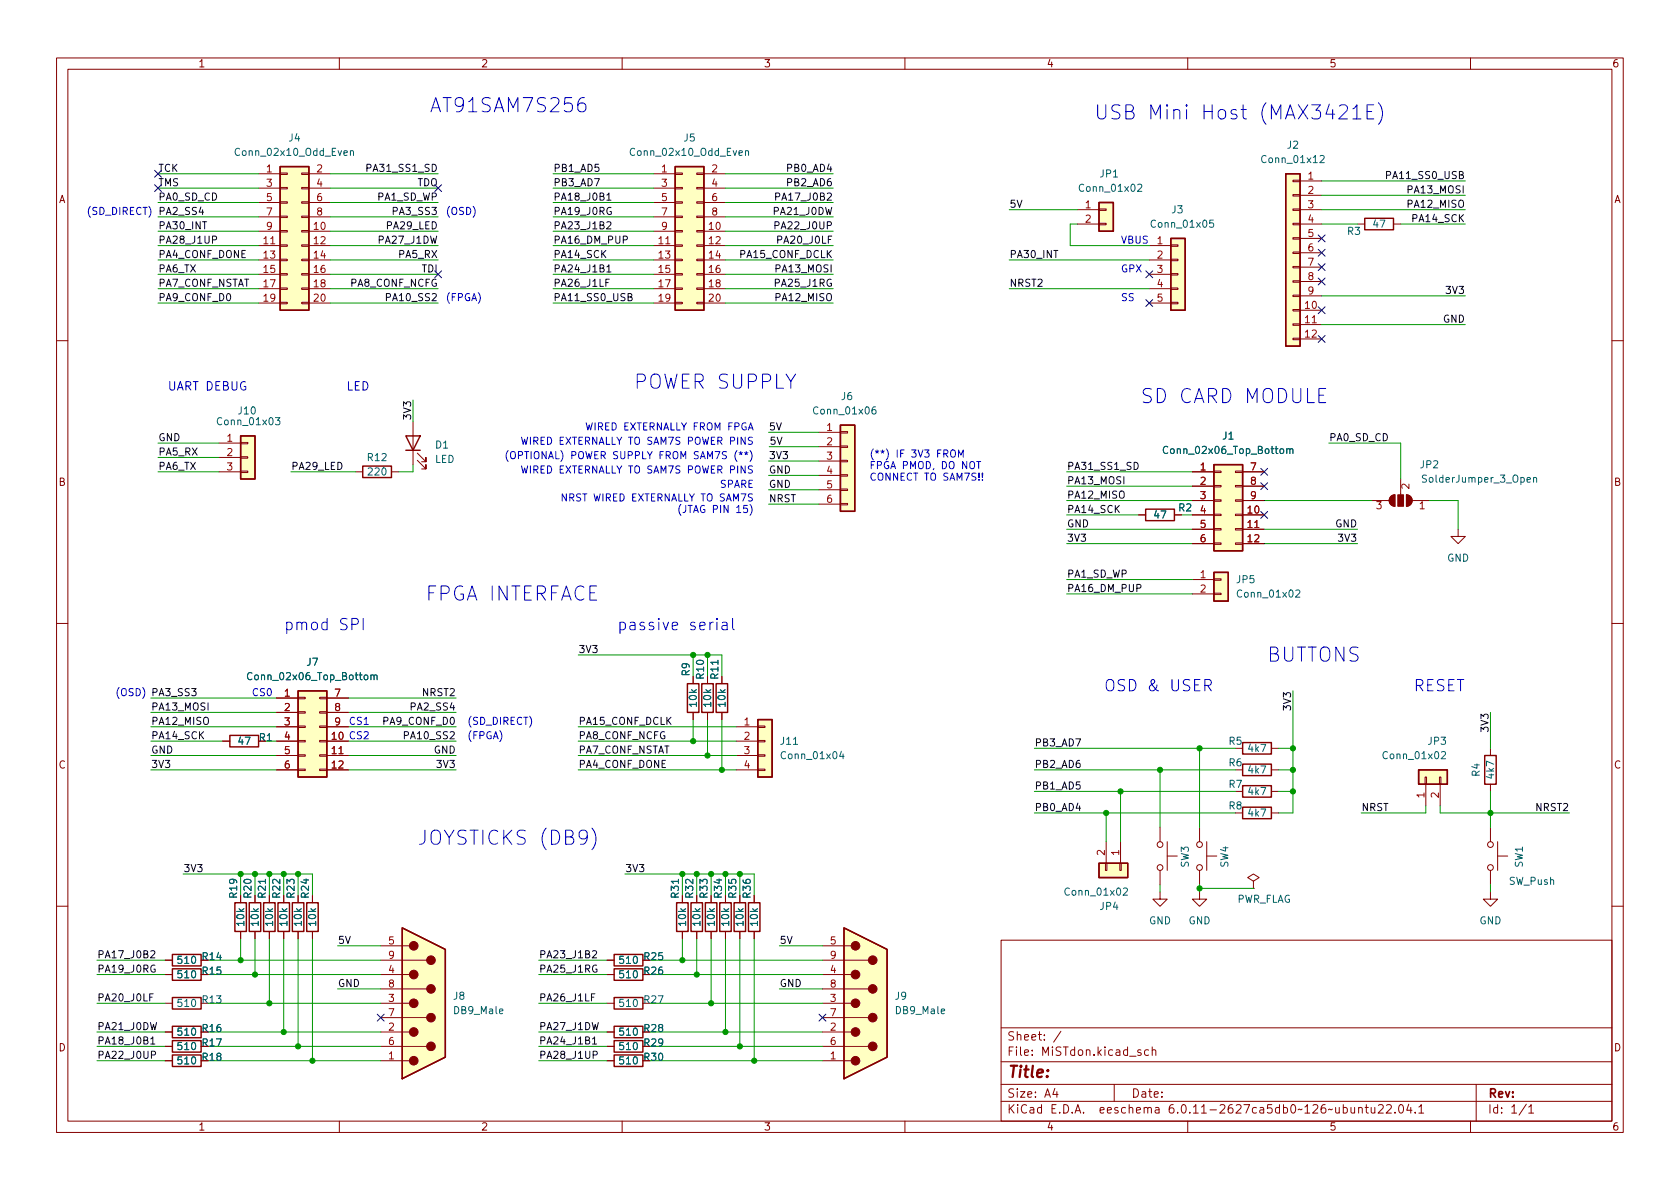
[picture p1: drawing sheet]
<svg xmlns="http://www.w3.org/2000/svg" width="297mm" height="210mm" viewBox="0 0 297 210" stroke-linecap="round" stroke-linejoin="round" font-family="sans-serif">
<g fill="none" stroke="#840000" stroke-width=".18">
<path d="M10 10.2h277v190.1h-277zM12 12.2h273v186.1h-273zM60 10.2v2M110 10.2v2M160 10.2v2M210 10.2v2M260 10.2v2M45.7 30.7h3.8M45.7 33.3h3.8M45.7 35.8h3.8M45.7 38.3h3.8M49.5 38.2h1.3v.3h-1.3z"/>
<path d="M49.5 35.7h1.3v.2h-1.3zM49.5 33.1h1.3v.3h-1.3zM49.5 30.6h1.3v.3h-1.3zM53.3 38.2h1.3v.3h-1.3zM53.3 35.7h1.3v.2h-1.3zM53.3 33.1h1.3v.3h-1.3zM53.3 30.6h1.3v.3h-1.3zM54.6 30.7h3.8M54.6 33.3h3.8M54.6 35.8h3.8M54.6 38.3h3.8M115.6 30.7h3.8"/>
<path d="M115.6 33.3h3.8M115.6 35.8h3.8M115.6 38.3h3.8M119.4 38.2h1.2v.3h-1.2zM119.4 35.7h1.2v.2h-1.2zM119.4 33.1h1.2v.3h-1.2zM119.4 30.6h1.2v.3h-1.2zM123.2 38.2h1.3v.3h-1.3zM123.2 35.7h1.3v.2h-1.3zM123.2 33.1h1.3v.3h-1.3zM123.2 30.6h1.3v.3h-1.3zM124.5 30.7h3.8"/>
<path d="M124.5 33.3h3.8M124.5 35.8h3.8M124.5 38.3h3.8M190.5 39.6h3.8M190.5 37.1h3.8M194.3 39.5h1.3v.2h-1.3zM194.3 37h1.3v.2h-1.3zM228.6 39.5h1.3v.2h-1.3zM228.6 37h1.3v.2h-1.3zM228.6 34.4h1.3v.3h-1.3zM228.6 31.9h1.3v.2h-1.3zM229.9 39.6h3.8"/>
<path d="M229.9 37.1h3.8M229.9 32h3.8M229.9 34.5h3.8M240 39.6h1.3M246.4 39.6h1.2M45.7 40.9h3.8M45.7 43.4h3.8M45.7 46h3.8M45.7 48.5h3.8M45.7 51h3.8M45.7 53.6h3.8M49.5 53.5h1.3v.2h-1.3z"/>
<path d="M49.5 50.9h1.3v.3h-1.3zM49.5 48.4h1.3v.2h-1.3zM49.5 45.8h1.3v.3h-1.3zM49.5 43.3h1.3v.3h-1.3zM49.5 40.8h1.3v.2h-1.3zM53.3 53.5h1.3v.2h-1.3zM53.3 50.9h1.3v.3h-1.3zM53.3 48.4h1.3v.2h-1.3zM53.3 45.8h1.3v.3h-1.3zM53.3 43.3h1.3v.3h-1.3zM53.3 40.8h1.3v.2h-1.3zM54.6 40.9h3.8"/>
<path d="M54.6 43.4h3.8M54.6 46h3.8M54.6 48.5h3.8M54.6 51h3.8M54.6 53.6h3.8M115.6 40.9h3.8M115.6 43.4h3.8M115.6 46h3.8M115.6 48.5h3.8M115.6 51h3.8M115.6 53.6h3.8M119.4 53.5h1.2v.2h-1.2z"/>
<path d="M119.4 50.9h1.2v.3h-1.2zM119.4 48.4h1.2v.2h-1.2zM119.4 45.8h1.2v.3h-1.2zM119.4 43.3h1.2v.3h-1.2zM119.4 40.8h1.2v.2h-1.2zM123.2 53.5h1.3v.2h-1.3zM123.2 50.9h1.3v.3h-1.3zM123.2 48.4h1.3v.2h-1.3zM123.2 45.8h1.3v.3h-1.3zM123.2 43.3h1.3v.3h-1.3zM123.2 40.8h1.3v.2h-1.3zM124.5 40.9h3.8"/>
<path d="M124.5 43.4h3.8M124.5 46h3.8M124.5 48.5h3.8M124.5 51h3.8M124.5 53.6h3.8M203.2 43.4h3.8M203.2 46h3.8M203.2 48.5h3.8M203.2 51h3.8M203.2 53.6h3.8M207 53.5h1.3v.2h-1.3zM207 50.9h1.3v.3h-1.3z"/>
<path d="M207 48.4h1.3v.2h-1.3zM207 45.8h1.3v.3h-1.3zM207 43.3h1.3v.3h-1.3zM228.6 59.8h1.3v.3h-1.3zM228.6 57.3h1.3v.2h-1.3zM228.6 54.7h1.3v.3h-1.3zM228.6 52.2h1.3v.2h-1.3zM228.6 49.7h1.3v.2h-1.3zM228.6 47.1h1.3v.3h-1.3zM228.6 44.6h1.3v.2h-1.3zM228.6 42h1.3v.3h-1.3zM229.9 54.9h3.8"/>
<path d="M229.9 57.4h3.8M229.9 59.9h3.8M229.9 42.2h3.8M229.9 44.7h3.8M229.9 47.2h3.8M229.9 49.8h3.8M229.9 52.3h3.8M10 60.2h2M38.7 78.4h3.8M42.5 78.2h1.3v.3h-1.3zM73 74.5v7.7M144.8 76.4h3.8"/>
<path d="M144.8 79h3.8M148.6 78.9h1.3v.2h-1.3zM148.6 76.3h1.3v.3h-1.3zM285 60.2h2M38.7 80.9h3.8M38.7 83.4h3.8M42.5 83.3h1.3v.3h-1.3zM42.5 80.8h1.3v.2h-1.3zM62.9 83.4h1.2M69.2 83.4h1.3M73.8 81.4l1.5 1.5v-.7v.7h-.8M73.8 80.1l1.5 1.6v-.8v.8h-.8"/>
<path d="M144.8 81.5h3.8M144.8 84.1h3.8M144.8 86.6h3.8M144.8 89.1h3.8M148.6 89h1.3v.3h-1.3zM148.6 86.5h1.3v.2h-1.3zM148.6 83.9h1.3v.3h-1.3zM148.6 81.4h1.3v.3h-1.3zM201.3 91.1h1.3M207.6 91.1h1.3M210.8 83.4h3.8M210.8 91.1h3.8"/>
<path d="M210.8 88.5h3.8M210.8 93.6h3.8M210.8 96.1h3.8M210.8 86h3.8M214.6 96h1.3v.3h-1.3zM214.6 93.5h1.3v.2h-1.3zM214.6 90.9h1.3v.3h-1.3zM214.6 88.4h1.3v.2h-1.3zM214.6 85.8h1.3v.3h-1.3zM214.6 83.3h1.3v.3h-1.3zM218.4 96h1.3v.3h-1.3zM218.4 93.5h1.3v.2h-1.3z"/>
<path d="M218.4 90.9h1.3v.3h-1.3zM218.4 88.4h1.3v.2h-1.3zM218.4 85.8h1.3v.3h-1.3zM218.4 83.3h1.3v.3h-1.3zM219.7 83.4h3.8M219.7 91.1h3.8M219.7 88.5h3.8M219.7 93.6h3.8M219.7 96.1h3.8M219.7 86h3.8M242.6 88.5h3M245.9 87.8l.7-.3v2a1.02 1.02 0 0 1-.9-.6 1.02 1.02 0 0 1 .2-1.1z"/>
<path d="M247.6 84.7v2.8M248.7 87.5a1.02 1.02 0 0 1 1 1 1.02 1.02 0 0 1-1 1zM249.7 88.5h3M257.8 93.6v1.3h1.3l-1.3 1.2-1.3-1.2h1.3M10 110.2h2M122.6 119.6v1.3M125.1 119.6v1.3M127.6 119.6v1.3M210.8 102.5h3.8M210.8 105h3.8M214.6 104.9h1.3v.3h-1.3zM214.6 102.4h1.3v.2h-1.3z"/>
<path d="M285 110.2h2M39.4 131.1h1.2M48.9 136.1h3.8M48.9 123.4h3.8M48.9 131.1h3.8M48.9 133.6h3.8M48.9 126h3.8M48.9 128.5h3.8M52.7 136h1.3v.3h-1.3zM52.7 133.5h1.3v.2h-1.3zM52.7 130.9h1.3v.3h-1.3zM52.7 128.4h1.3v.2h-1.3z"/>
<path d="M52.7 125.9h1.3v.2h-1.3zM52.7 123.3h1.3v.3h-1.3zM56.5 136h1.3v.3h-1.3zM56.5 133.5h1.3v.2h-1.3zM56.5 130.9h1.3v.3h-1.3zM56.5 128.4h1.3v.2h-1.3zM56.5 125.9h1.3v.2h-1.3zM56.5 123.3h1.3v.3h-1.3zM57.8 136.1h3.8M57.8 123.4h3.8M57.8 131.1h3.8M57.8 133.6h3.8"/>
<path d="M57.8 126h3.8M57.8 128.5h3.8M122.6 126v1.2M125.1 126v1.2M127.6 126v1.2M130.2 136.1h3.8M130.2 131.1h3.8M130.2 133.6h3.8M130.2 128.5h3.8M134 136h1.3v.3h-1.3zM134 133.5h1.3v.2h-1.3zM134 130.9h1.3v.3h-1.3z"/>
<path d="M134 128.4h1.3v.2h-1.3zM224.8 132.3h1.3M224.8 139.9h1.3M224.8 136.1h1.3M252 137.4h.2v1.3h-.2zM252.1 138.7v3.8M254.5 137.4h.3v1.3h-.3zM254.6 138.7v3.8M263.5 132.3v1.3M263.5 138.7v1.2M42.5 158.4v1.2M45.1 158.4v1.2"/>
<path d="M47.6 158.4v1.2M50.2 158.4v1.2M52.7 158.4v1.2M55.2 158.4v1.2M120.6 158.4v1.2M123.2 158.4v1.2M125.7 158.4v1.2M128.3 158.4v1.2M130.8 158.4v1.2M133.3 158.4v1.2M195.5 152.6h.2v1.3h-.2zM195.6 148.8v3.8"/>
<path d="M198 152.6h.2v1.3h-.2zM198.1 148.8v3.8M205.1 157.7v1.3h1.3l-1.3 1.3-1.3-1.3h1.3M205.1 146.3v2.5M205.1 153.9v2.6M206.4 151.4h1.8M206.4 148.8v5.1M212.1 157.7v1.3h1.3l-1.3 1.3-1.3-1.3h1.3M212.1 146.3v2.5M212.1 153.9v2.6M213.4 151.4h1.7M213.4 148.8v5.1"/>
<path d="M221.6 155.8l1-.6-1-.6-1 .6 1 .6v1.3M221.6 157.1h.1M224.8 143.8h1.3M263.5 157.7v1.3h1.3l-1.3 1.3-1.2-1.3h1.2M263.5 146.3v2.5M263.5 153.9v2.6M264.8 151.4h1.8M264.8 148.8v5.1M10 160.2h2M29.2 169.8h1.3M29.2 177.4h1.3M29.2 172.3h1.3"/>
<path d="M42.5 164.7v1.3M45.1 164.7v1.3M47.6 164.7v1.3M50.2 164.7v1.3M52.7 164.7v1.3M55.2 164.7v1.3M67.3 169.8h8.1M67.3 180h8.1M67.3 177.4h5.1M67.3 174.9h8.1M67.3 172.3h5.1M67.3 167.3h5.1"/>
<path d="M107.3 169.8h1.3M107.3 177.4h1.3M107.3 172.3h1.3M120.6 164.7v1.3M123.2 164.7v1.3M125.7 164.7v1.3M128.3 164.7v1.3M130.8 164.7v1.3M133.3 164.7v1.3M145.4 169.8h8.1M145.4 180h8.1M145.4 177.4h5.1"/>
<path d="M145.4 174.9h8.1M145.4 172.3h5.1M145.4 167.3h5.1M177 166.3h108v32h-108zM285 160.2h2M29.2 182.5h1.3M29.2 187.6h1.3M29.2 185h1.3M60 198.3v2M67.3 182.5h5.1M67.3 187.6h5.1M67.3 185h8.1"/>
<path d="M107.3 182.5h1.3M107.3 187.6h1.3M107.3 185h1.3M110 198.3v2M145.4 182.5h5.1M145.4 187.6h5.1M145.4 185h8.1M160 198.3v2M177 194.8h108M177 191.8h108M177 187.8h108M177 181.8h108"/>
<path d="M182.5 186.5v.1M182.5 185.7v.1M184.6 183.8v.1M184.6 183v.1M187.6 182.4l-1.3 1.9M197 191.8v3M203.7 185.8l.2-.2 .4 .1 .1 .9M203.7 185.1v1.5M204.3 195.9h.6v.9M204.9 196.2l-.5 .1a.29 .29 0 0 0-.2 .2 .29 .29 0 0 0 .2 .3h.5M210 198.3v2M243.7 195.5l.6-.2 .2 .2 .1 .3-1 1h1"/>
<path d="M245.1 195.5l.6-.2 .2 .2 .1 .3-.9 1h.9M246.6 196.7v.1M247.5 195.4l.1-.1a.81 .81 0 0 1 .6 .7 .81 .81 0 0 1-.3 .8h-.1a.81 .81 0 0 1-.6-.6 .81 .81 0 0 1 .3-.8zM249.1 195.3l-.4 1h.9M249.4 195.8v1M250.2 196.7v.1M250.9 195.8l.4-.5v1.5M250.9 196.8h.8M260 198.3v2M261 191.8v6.5M270.3 195.8l.4-.5v1.5M270.3 196.8h.9"/>
<circle cx="205.1" cy="149.3" r=".51"/>
<circle cx="205.1" cy="153.4" r=".51"/>
<circle cx="212.1" cy="149.3" r=".51"/>
<circle cx="212.1" cy="153.4" r=".51"/>
<circle cx="263.5" cy="153.4" r=".51"/>
<circle cx="263.5" cy="149.3" r=".51"/>
</g>
<g fill="none" stroke="#840000" stroke-width=".25">
<path d="M49.5 29.5h5.1v25.4h-5.1zM119.4 29.5h5.1v25.4h-5.1zM194.3 35.8h2.5v5.1h-2.5zM227.3 30.7h2.6v30.5h-2.6zM241.3 38.6h5.1v2h-5.1zM207 42.2h2.5v12.7h-2.5zM42.5 77.1h2.6v7.6h-2.6zM71.8 77.1h2.5l-1.3 2.5zM71.8 79.6h2.5M148.6 75.2h2.5v15.2h-2.5zM64.1 82.4h5.1v2h-5.1zM202.6 90h5v2.1h-5z"/>
<path d="M214.6 82.2h5.1v15.2h-5.1zM214.6 101.2h2.6v5.1h-2.6zM40.6 130h5.1v2.1h-5.1zM52.7 122.2h5.1v15.2h-5.1zM121.5 120.9h2.1v5.1h-2.1zM124.1 120.9h2v5.1h-2zM126.6 120.9h2.1v5.1h-2.1zM134 127.2h2.5v10.2h-2.5zM219.7 131.3h5.1v2h-5.1zM219.7 138.9h5.1v2.1h-5.1zM219.7 135.1h5.1v2.1h-5.1zM250.8 136.1h5.1v2.6h-5.1z"/>
<path d="M262.5 133.6h2v5.1h-2zM41.5 159.6h2.1v5.1h-2.1zM44.1 159.6h2v5.1h-2zM46.6 159.6h2v5.1h-2zM49.1 159.6h2.1v5.1h-2.1zM51.7 159.6h2v5.1h-2zM54.2 159.6h2.1v5.1h-2.1zM119.6 159.6h2.1v5.1h-2.1zM122.2 159.6h2v5.1h-2zM124.7 159.6h2v5.1h-2zM127.3 159.6h2v5.1h-2zM129.8 159.6h2v5.1h-2z"/>
<path d="M132.3 159.6h2.1v5.1h-2.1zM194.3 152.6h5.1v2.6h-5.1zM219.7 142.7h5.1v2.1h-5.1zM30.5 168.8h5.1v2h-5.1zM30.5 171.3h5.1v2h-5.1zM30.5 176.4h5.1v2h-5.1zM71.1 164.1l7.6 3.8v19l-7.6 3.8zM108.6 168.8h5.1v2h-5.1zM108.6 171.3h5.1v2h-5.1zM108.6 176.4h5.1v2h-5.1zM149.2 164.1l7.6 3.8v19l-7.6 3.8zM30.5 181.5h5.1v2h-5.1z"/>
<path d="M30.5 186.6h5.1v2h-5.1zM30.5 184h5.1v2h-5.1zM108.6 186.6h5.1v2h-5.1zM108.6 184h5.1v2h-5.1zM108.6 181.5h5.1v2h-5.1z"/>
</g>
<g fill="#ffffc2" stroke="#ffffc2" stroke-width=".18">
<path d="M148.6 75.2h2.5v15.2h-2.5z"/>
<path d="M250.8 136.1h5.1v2.6h-5.1z"/>
<path d="M42.5 77.1h2.6v7.6h-2.6z"/>
<path d="M49.5 29.5h5.1v25.4h-5.1z"/>
<path d="M71.1 164.1l7.6 3.8v19l-7.6 3.8z"/>
<path d="M119.4 29.5h5.1v25.4h-5.1z"/>
<path d="M194.3 152.6h5.1v2.6h-5.1z"/>
<path d="M52.7 122.2h5.1v15.2h-5.1z"/>
<path d="M134 127.2h2.5v10.2h-2.5z"/>
<path d="M194.3 35.8h2.5v5.1h-2.5z"/>
<path d="M207 42.2h2.5v12.7h-2.5z"/>
<path d="M227.3 30.7h2.6v30.5h-2.6z"/>
<path d="M214.6 82.2h5.1v15.2h-5.1z"/>
<path d="M214.6 101.2h2.6v5.1h-2.6z"/>
<path d="M149.2 164.1l7.6 3.8v19l-7.6 3.8z"/>
</g>
<g fill="none" stroke="#006464" stroke-width=".18">
<path d="M60.8 27.1l.6-.2v-.2l-.4-.1-.2 .2 .1 .6h.5M62 26.8l.1-.2 .3 .1 .1 .8M62 26.6v.9M130.7 27.1l.6-.2-.1-.2-.4-.1-.1 .2v.6h.5M131.8 26.8l.2-.2 .3 .1 .1 .8M131.8 26.6v.9M201.2 32.7l.4-.1 .3 .3-.8 .9h.8M214.5 38.9h-.6v.6l.1-.1 .5 .1 .1 .1-.1 .5-.2 .1-.4-.1M233.4 27.6l.5-.1 .2 .4-.8 .9h.8M48.7 73.8h.8l-.4 .5 .3 .2v.5l-.2 .1-.5-.1M154.8 71.9l-.4 .1a.86 .86 0 0 0 0 1.2l.4-.1 .1-.4-.2-.3h-.3l-.2 .3M226.4 79.5l.1-.1 .4 .1 .1 .5-.2 .1-.3 .1-.1-.1z"/>
<path d="M227.5 79.5l.2-.1h.3l.1 .8M227.5 79.4v.8M228.1 79.5l.1-.1h.3l.1 .8M270 84.9l.6-.2-.1-.2-.3-.1-.2 .2 .1 .6h.4M271.1 84.6l.2-.2 .3 .1 .1 .8M271.1 84.4v.9M64.4 119.5l.2-.1 .4 .1v.5l-.1 .1-.3 .1-.2-.1zM65.6 119.5l.2-.1h.3v.8M65.6 119.4v.8M66.1 119.5l.2-.1h.3l.1 .8M126.9 116.8v.7M229.1 104.4l.5-.1 .2 .4-.8 .9h.8"/>
<path d="M140.3 131.6h.7M148.8 132.8l-.3 .9h.7M149.1 133.3v.9M254.9 133l.4-.1 .3 .4-.8 .9h.8M46.9 155.5v.7M120 155.5v.7M198.6 157.2l.5-.2 .2 .4-.7 .9h.7M88.3 178.8l.6-.1v-.2l-.4-.1-.2 .2 .1 .6h.5M166.4 178.8l.6-.1v-.2l-.4-.1-.2 .2 .1 .6h.5"/>
</g>
<path d="M47.9 43.1h.7M117.7 43.1h.7M232 57.1h.7M221.9 93.3h.7M243.4 88.7h.8l-.4 .5 .3 .1v.6l-.1 .1-.6-.1M249.1 85.6v.8l-.9-.8-.4 .3 .2 .4M251.1 89.1l.4-.4v1.3M59.9 133.3h.8" fill="none" stroke="#a90000" stroke-width=".18"/>
<g fill="#840000" stroke="#840000" stroke-width=".18">
<path d="M248.7 87.5a1.02 1.02 0 0 1 1 1 1.02 1.02 0 0 1-1 1z"/>
<path d="M247.1 87.5h1.1v2h-1.1z"/>
<path d="M245.9 87.8l.7-.3v2a1.02 1.02 0 0 1-.9-.6 1.02 1.02 0 0 1 .2-1.1z"/>
<circle cx="73.2" cy="187.6" r=".76"/>
<circle cx="73.2" cy="182.5" r=".76"/>
<circle cx="73.2" cy="177.4" r=".76"/>
<circle cx="73.2" cy="172.3" r=".76"/>
<circle cx="73.2" cy="167.3" r=".76"/>
<circle cx="76.2" cy="185" r=".76"/>
<circle cx="76.2" cy="180" r=".76"/>
<circle cx="76.2" cy="174.9" r=".76"/>
<circle cx="76.2" cy="169.8" r=".76"/>
<circle cx="151.3" cy="187.6" r=".76"/>
<circle cx="151.3" cy="182.5" r=".76"/>
<circle cx="151.3" cy="177.4" r=".76"/>
<circle cx="151.3" cy="172.3" r=".76"/>
<circle cx="151.3" cy="167.3" r=".76"/>
<circle cx="154.3" cy="185" r=".76"/>
<circle cx="154.3" cy="180" r=".76"/>
<circle cx="154.3" cy="174.9" r=".76"/>
<circle cx="154.3" cy="169.8" r=".76"/>
</g>
<g fill="none" stroke="#0f0f0f" stroke-width=".18">
<path d="M76.4 29a.64 .64 0 0 1 .8 .7 .64 .64 0 0 1-.8 .6zM107.3 39.3l.5-.1 .2 .4-.8 .9h.8M107.3 34.5l.4-.4v1.3M107.3 35.4h.7M146.3 39.9l.6-.1 .1-.2-.1-.3-.6-.1v1.3M146.3 34.2l.5-.1 .2 .4-.8 .9h.8M258 30.9h.6l.1-.2-.1-.3-.6-.1v1.3h.5l.2-.1 .1-.3-.3-.3M37.6 42.4h.6l.1-.2-.1-.3-.6-.2v1.3M76.4 52l.5-.1 .3 .4-.8 .9h.8M107.3 47.2l.4-.4v1.3M107.3 48.1h.7M107.7 49.4h-.6v1.2"/>
<path d="M111.1 52.5h.5l.1-.2v-.3l-.6-.1v1.3h.4l.2-.1 .1-.3-.3-.3M147.1 41.7h-.6v1.3M200.5 81.8a.64 .64 0 0 1 .8 .6 .64 .64 0 0 1-.8 .6zM79.6 129.5l.5-.1 .2 .3-.8 .9h.8M26.7 168.2l.4-.1 .3 .4-.8 .9h.8M27.1 175.7h-.6v1.3M104.8 168.2l.4-.1 .3 .4-.8 .9h.8M105.2 175.7h-.6v1.3M26.7 183.7l.3-.3v1.2M26.7 184.6h.7M26.8 186.6l.6-.1 .1-.2-.1-.3-.6-.1v1.3M104.8 183.7l.3-.3v1.2"/>
<path d="M104.8 184.6h.7M104.9 186.6l.6-.1 .1-.2-.1-.3-.6-.1v1.3"/>
</g>
<path d="M103.3 17.3a.99 .99 0 0 0-1.1 1v1l.2 .3 .7 .2 .4-.3 .1-.8-.3-.4-.7-.1-.4 .5M243.7 18.2a2.87 2.87 0 0 1 0 3.8M156.7 79.4a1.46 1.46 0 0 1 0 1.9M118.9 110.7l.9-.2-.1-.4-.6-.1-.2 .3 .1 1 .1 .1 .6-.1M129.5 109.4v1.7l.3 .3" fill="none" stroke="#0000c2" stroke-width=".18"/>
<g fill="none" stroke="#009600" stroke-width=".18">
<path d="M27.9 33.3h17.8M27.9 30.7h17.8M27.9 38.3h17.8M27.9 35.8h17.8M58.4 33.3h19.1M58.4 30.7h19.1M58.4 38.3h19.1M58.4 35.8h19.1M97.8 33.3h17.8M97.8 30.7h17.8M97.8 38.3h17.8M97.8 35.8h17.8"/>
<path d="M128.3 33.3h19M128.3 30.7h19M128.3 38.3h19M128.3 35.8h19M178.4 37.1h12.1M190.5 39.6h-1.3v3.8h14M233.7 32h25.4M233.7 34.5h25.4M233.7 37.1h25.4M233.7 39.6h6.3M247.6 39.6h11.5M27.9 43.4h17.8"/>
<path d="M27.9 46h17.8M27.9 51h17.8M27.9 53.6h17.8M27.9 48.5h17.8M27.9 40.9h17.8M58.4 43.4h19.1M58.4 46h19.1M58.4 51h19.1M58.4 53.6h19.1M58.4 48.5h19.1M58.4 40.9h19.1M97.8 43.4h17.8"/>
<path d="M97.8 46h17.8M97.8 51h17.8M97.8 53.6h17.8M97.8 48.5h17.8M97.8 40.9h17.8M128.3 43.4h19M128.3 46h19M128.3 51h19M128.3 53.6h19M128.3 48.5h19M128.3 40.9h19M178.4 46h24.8"/>
<path d="M178.4 51h24.8M233.7 52.3h25.4M233.7 57.4h25.4M27.9 78.4h10.8M73 70.7v3.8M135.9 76.4h8.9M136 79h8.8M234.9 78.4h12.7v6.3M27.9 83.4h10.8M27.9 80.9h10.8M51.4 83.4h11.5M73 82.2v1.2h-2.5"/>
<path d="M135.9 89.1h8.9M135.9 81.5h8.9M135.9 86.6h8.9M135.9 84.1h8.9M188.6 88.5h22.2M188.6 96.1h22.2M188.6 93.6h22.2M188.6 83.4h22.2M188.6 91.1h12.7M188.6 86h22.2M223.5 88.5h19.1M223.5 96.1h16.5"/>
<path d="M223.5 93.6h16.5M252.7 88.5h5.1v5.1M102.2 115.8h25.4v3.8M122.6 115.8v3.8M125.1 115.8v3.8M188.6 102.5h22.2M188.6 105h22.2M26.7 128.5h22.2M26.7 133.6h22.2M26.7 136.1h22.2M26.7 131.1h12.7M26.7 123.4h22.2"/>
<path d="M26.7 126h22.2M47 131.1h1.9M61.6 128.5h19M61.6 133.6h19M61.6 136.1h19M61.6 131.1h19M61.6 123.4h19M61.6 126h19M102.2 128.5h28M102.2 133.6h28M102.2 136.1h28M102.2 131.1h28"/>
<path d="M122.6 127.2v3.9M125.1 127.2v6.4M127.6 127.2v8.9M182.9 132.3h35.5M182.9 139.9h35.5M182.9 136.1h35.5M198.1 139.9v8.9M205.1 136.1v10.2M212.1 132.3v14M226.1 132.3h2.5M226.1 139.9h2.5M226.1 136.1h2.5"/>
<path d="M228.6 122.2v21.6h-2.5M263.5 126v6.3M263.5 139.9v6.4M32.4 154.6h22.8v3.8M42.5 154.6v3.8M45.1 154.6v3.8M47.6 154.6v3.8M50.2 154.6v3.8M52.7 154.6v3.8M110.5 154.6h22.8v3.8M120.6 154.6v3.8M123.2 154.6v3.8"/>
<path d="M125.7 154.6v3.8M128.3 154.6v3.8M130.8 154.6v3.8M182.9 143.8h35.5M195.6 143.8v5M205.1 156.5v1.2M212.1 156.5v1.2M212.1 157.1h9.5M252.1 142.5v1.3h-11.4M254.6 142.5v1.3h22.9M263.5 156.5v1.2M17.1 172.3h12.1"/>
<path d="M17.1 177.4h12.1M17.1 169.8h12.1M36.8 172.3h30.5M36.8 177.4h30.5M36.8 169.8h30.5M42.5 166v3.8M45.1 166v6.3M47.6 166v11.4M50.2 166v16.5M52.7 166v19M55.2 166v21.6M59.7 174.9h7.6"/>
<path d="M59.7 167.3h7.6M95.2 172.3h12.1M95.2 177.4h12.1M95.2 169.8h12.1M114.9 172.3h30.5M114.9 177.4h30.5M114.9 169.8h30.5M120.6 166v3.8M123.2 166v6.3M125.7 166v11.4M128.3 166v16.5M130.8 166v19"/>
<path d="M133.3 166v21.6M137.8 174.9h7.6M137.8 167.3h7.6M17.1 185h12.1M17.1 182.5h12.1M17.1 187.6h12.1M36.8 185h30.5M36.8 182.5h30.5M36.8 187.6h30.5M95.2 185h12.1M95.2 182.5h12.1M95.2 187.6h12.1"/>
<path d="M114.9 185h30.5M114.9 182.5h30.5M114.9 187.6h30.5"/>
</g>
<g fill="none" stroke="#000084" stroke-width=".18">
<path d="M27.3 32.7l1.2 1.2M27.3 30.1l1.2 1.2M28.5 32.7l-1.2 1.2M28.5 30.1l-1.2 1.2M76.9 32.7l1.2 1.2M78.1 32.7l-1.2 1.2M76.9 47.9l1.2 1.2M78.1 47.9l-1.2 1.2M202.6 47.9l1.2 1.2M202.6 53l1.2 1.2M203.8 47.9l-1.2 1.2M203.8 53l-1.2 1.2"/>
<path d="M233.1 49.2l1.2 1.2M233.1 46.6l1.2 1.2M233.1 44.1l1.2 1.2M233.1 59.3l1.2 1.2M233.1 54.2l1.2 1.3M233.1 41.5l1.2 1.3M234.3 49.2l-1.2 1.2M234.3 46.6l-1.2 1.2M234.3 44.1l-1.2 1.2M234.3 59.3l-1.2 1.2M234.3 54.2l-1.2 1.3M234.3 41.5l-1.2 1.3"/>
<path d="M222.9 82.8l1.2 1.2M222.9 85.4l1.2 1.2M222.9 90.4l1.2 1.3M224.1 82.8l-1.2 1.2M224.1 85.4l-1.2 1.2M224.1 90.4l-1.2 1.3M66.7 179.3l1.2 1.3M67.9 179.3l-1.2 1.3M144.8 179.3l1.2 1.3M146 179.3l-1.2 1.3"/>
</g>
<g fill="#009600" stroke="#009600" stroke-width=".18">
<circle cx="133.3" cy="187.6" r=".46"/>
<circle cx="123.2" cy="172.3" r=".46"/>
<circle cx="128.3" cy="182.5" r=".46"/>
<circle cx="130.8" cy="185" r=".46"/>
<circle cx="125.7" cy="177.4" r=".46"/>
<circle cx="50.2" cy="154.6" r=".46"/>
<circle cx="47.6" cy="154.6" r=".46"/>
<circle cx="42.5" cy="154.6" r=".46"/>
<circle cx="45.1" cy="154.6" r=".46"/>
<circle cx="45.1" cy="172.3" r=".46"/>
<circle cx="52.7" cy="185" r=".46"/>
<circle cx="50.2" cy="182.5" r=".46"/>
<circle cx="47.6" cy="177.4" r=".46"/>
<circle cx="42.5" cy="169.8" r=".46"/>
<circle cx="55.2" cy="187.6" r=".46"/>
<circle cx="52.7" cy="154.6" r=".46"/>
<circle cx="120.6" cy="169.8" r=".46"/>
<circle cx="120.6" cy="154.6" r=".46"/>
<circle cx="127.6" cy="136.1" r=".46"/>
<circle cx="130.8" cy="154.6" r=".46"/>
<circle cx="122.6" cy="131.1" r=".46"/>
<circle cx="125.1" cy="133.6" r=".46"/>
<circle cx="212.1" cy="157.1" r=".46"/>
<circle cx="195.6" cy="143.8" r=".46"/>
<circle cx="212.1" cy="132.3" r=".46"/>
<circle cx="198.1" cy="139.9" r=".46"/>
<circle cx="205.1" cy="136.1" r=".46"/>
<circle cx="228.6" cy="136.1" r=".46"/>
<circle cx="263.5" cy="143.8" r=".46"/>
<circle cx="228.6" cy="139.9" r=".46"/>
<circle cx="228.6" cy="132.3" r=".46"/>
<circle cx="125.7" cy="154.6" r=".46"/>
<circle cx="123.2" cy="154.6" r=".46"/>
<circle cx="128.3" cy="154.6" r=".46"/>
<circle cx="125.1" cy="115.8" r=".46"/>
<circle cx="122.6" cy="115.8" r=".46"/>
</g>
<g font-size="3.5" fill="#0000c2">
<text x="75.9" y="19.9">AT91SAM7S256</text>
<text x="193.4" y="21.2">USB Mini</text>
<text x="212.5" y="21.2">Host</text>
<text x="222.9" y="21.2">(MAX3421E)</text>
<text x="112" y="68.8">POWER SUPPLY</text>
<text x="201.6" y="71.3">SD CARD MODULE</text>
<text x="75.2" y="106.2">FPGA INTERFACE</text>
<text x="224" y="117">BUTTONS</text>
<text x="73.7" y="149.4">JOYSTICKS (DB9)</text>
</g>
<g font-size="2.8" fill="#0000c2">
<text x="50.1" y="111.5">pmod</text>
<text x="59.9" y="111.5">SPI</text>
<text x="109.1" y="111.5">passive</text>
<text x="121.8" y="111.5">serial</text>
<text x="195.1" y="122.3">OSD &amp;</text>
<text x="207" y="122.3">USER</text>
<text x="249.9" y="122.3">RESET</text>
</g>
<text font-size="2.8" fill="#840000" x="178" y="191.2">Title:</text>
<g font-size="2.1" fill="#0000c2">
<text x="29.6" y="69.1">UART DEBUG</text>
<text x="61.2" y="69.1">LED</text>
</g>
<g font-size="2.1" fill="#840000">
<text x="178" y="184.5">Sheet:</text>
<text x="178" y="187.2">File:</text>
<text x="184.4" y="187.2">MiSTdon.kicad_sch</text>
<text x="178" y="197.4">KiCad</text>
<text x="178" y="194.6">Size:</text>
<text x="184.7" y="194.6">A4</text>
<text x="185.7" y="197.4">E.D.A.</text>
<text x="194.6" y="197.4">eeschema</text>
<text x="200" y="194.6">Date:</text>
<text x="207" y="197.4">6.0.11-2627ca5db0~126~ubuntu22.04.1</text>
<text x="263" y="194.6">Rev:</text>
<text x="263" y="197.4">Id:</text>
<text x="267.1" y="197.4">1/1</text>
</g>
<g font-size="1.8" fill="#840000">
<text x="35" y="12.3">1</text>
<text x="85" y="12.3">2</text>
<text x="135" y="12.3">3</text>
<text x="185" y="12.3">4</text>
<text x="235" y="12.3">5</text>
<text x="285" y="12.3">6</text>
<text x="10.4" y="36.3">A</text>
<text x="285.4" y="36.3">A</text>
<text x="10.3" y="86.3">B</text>
<text x="285.3" y="86.3">B</text>
<text x="45.7" y="131.4">R1</text>
<text x="10.3" y="136.3">C</text>
<text x="285.3" y="136.3">C</text>
<text x="35.5" y="170.2">R14</text>
<text x="35.5" y="172.7">R15</text>
<text x="113.6" y="170.2">R25</text>
<text x="113.6" y="172.7">R26</text>
<text x="35.5" y="182.9">R16</text>
<text x="35.5" y="185.4">R17</text>
<text x="113.6" y="185.4">R29</text>
<text x="113.6" y="182.9">R28</text>
<text x="10.3" y="186.3">D</text>
<text x="35.5" y="188">R18</text>
<text x="113.6" y="188">R30</text>
<text x="285.3" y="186.3">D</text>
<text x="35" y="200.3">1</text>
<text x="85" y="200.3">2</text>
<text x="135" y="200.3">3</text>
<text x="185" y="200.3">4</text>
<text x="235" y="200.3">5</text>
<text x="285" y="200.3">6</text>
</g>
<g font-size="1.8" fill="#006464">
<text x="41.3" y="27.9">Conn_02x10_Odd_Even</text>
<text x="50.9" y="25.4">J4</text>
<text x="111.1" y="27.9">Conn_02x10_Odd_Even</text>
<text x="120.8" y="25.4">J5</text>
<text x="222.7" y="29.2">Conn_01x12</text>
<text x="227.4" y="26.7">J2</text>
<text x="190.5" y="34.3">Conn_01x02</text>
<text x="194.3" y="31.8">JP1</text>
<text x="203.2" y="40.6">Conn_01x05</text>
<text x="207" y="38.1">J3</text>
<text x="238.1" y="41.9">R3</text>
<text x="242.6" y="40.6">47</text>
<text x="148.6" y="71.1">J6</text>
<text x="38.1" y="75.6">Conn_01x03</text>
<text x="41.9" y="73.7">J10</text>
<text x="143.5" y="73.7">Conn_01x06</text>
<text x="64.8" y="81.9">R12</text>
<text x="76.8" y="79.7">D1</text>
<text x="76.8" y="82.2">LED</text>
<text x="205.4" y="80.6">Conn_02x06_Top_Bottom</text>
<text x="216" y="78.1">J1</text>
<text x="250.9" y="83.2">JP2</text>
<text x="64.8" y="84.5">220</text>
<text x="251.2" y="85.7">SolderJumper_3_Open</text>
<text x="203.8" y="92.1">47</text>
<text x="208.2" y="90.8">R2</text>
<text x="255.8" y="99.7">GND</text>
<text x="218.4" y="103.5">JP5</text>
<text x="218.4" y="106">Conn_01x02</text>
<text x="54.1" y="118.1">J7</text>
<text x="122.3" y="119.7" transform="rotate(-90 122.3 119.7)">R9</text>
<text x="43.4" y="120.7">Conn_02x06_Top_Bottom</text>
<text x="123.6" y="125.2" transform="rotate(-90 123.6 125.2)">10k</text>
<text x="124.8" y="120.3" transform="rotate(-90 124.8 120.3)">R10</text>
<text x="126.1" y="125.2" transform="rotate(-90 126.1 125.2)">10k</text>
<text x="127.4" y="120.3" transform="rotate(-90 127.4 120.3)">R11</text>
<text x="128.7" y="125.2" transform="rotate(-90 128.7 125.2)">10k</text>
<text x="41.9" y="132.1">47</text>
<text x="137.8" y="132.1">J11</text>
<text x="137.8" y="134.6">Conn_01x04</text>
<text x="217.1" y="132.1">R5</text>
<text x="217.1" y="135.9">R6</text>
<text x="220.5" y="133.4">4k7</text>
<text x="220.5" y="137.2">4k7</text>
<text x="244.2" y="134.6">Conn_01x02</text>
<text x="252.3" y="132.1">JP3</text>
<text x="262" y="137.5" transform="rotate(-90 262 137.5)">R4</text>
<text x="264.5" y="137.9" transform="rotate(-90 264.5 137.9)">4k7</text>
<text x="217.1" y="139.7">R7</text>
<text x="217.1" y="143.5">R8</text>
<text x="220.5" y="141">4k7</text>
<text x="220.5" y="144.8">4k7</text>
<text x="210.6" y="153.5" transform="rotate(-90 210.6 153.5)">SW3</text>
<text x="217.6" y="153.5" transform="rotate(-90 217.6 153.5)">SW4</text>
<text x="269.6" y="153.5" transform="rotate(-90 269.6 153.5)">SW1</text>
<text x="42.3" y="159" transform="rotate(-90 42.3 159)">R19</text>
<text x="44.8" y="159" transform="rotate(-90 44.8 159)">R20</text>
<text x="47.4" y="159" transform="rotate(-90 47.4 159)">R21</text>
<text x="49.9" y="159" transform="rotate(-90 49.9 159)">R22</text>
<text x="52.5" y="159" transform="rotate(-90 52.5 159)">R23</text>
<text x="55" y="159" transform="rotate(-90 55 159)">R24</text>
<text x="120.4" y="159" transform="rotate(-90 120.4 159)">R31</text>
<text x="122.9" y="159" transform="rotate(-90 122.9 159)">R32</text>
<text x="125.5" y="159" transform="rotate(-90 125.5 159)">R33</text>
<text x="128" y="159" transform="rotate(-90 128 159)">R34</text>
<text x="130.6" y="159" transform="rotate(-90 130.6 159)">R35</text>
<text x="133.1" y="159" transform="rotate(-90 133.1 159)">R36</text>
<text x="188" y="158.8">Conn_01x02</text>
<text x="194.3" y="161.3">JP4</text>
<text x="218.7" y="160">PWR_FLAG</text>
<text x="266.7" y="156.8">SW_Push</text>
<text x="43.6" y="164" transform="rotate(-90 43.6 164)">10k</text>
<text x="46.1" y="164" transform="rotate(-90 46.1 164)">10k</text>
<text x="48.6" y="164" transform="rotate(-90 48.6 164)">10k</text>
<text x="51.2" y="164" transform="rotate(-90 51.2 164)">10k</text>
<text x="53.7" y="164" transform="rotate(-90 53.7 164)">10k</text>
<text x="56.3" y="164" transform="rotate(-90 56.3 164)">10k</text>
<text x="121.7" y="164" transform="rotate(-90 121.7 164)">10k</text>
<text x="124.2" y="164" transform="rotate(-90 124.2 164)">10k</text>
<text x="126.8" y="164" transform="rotate(-90 126.8 164)">10k</text>
<text x="129.3" y="164" transform="rotate(-90 129.3 164)">10k</text>
<text x="131.8" y="164" transform="rotate(-90 131.8 164)">10k</text>
<text x="134.4" y="164" transform="rotate(-90 134.4 164)">10k</text>
<text x="203.1" y="163.8">GND</text>
<text x="210.1" y="163.8">GND</text>
<text x="261.5" y="163.8">GND</text>
<text x="31.1" y="170.8">510</text>
<text x="31.1" y="173.4">510</text>
<text x="109.2" y="170.8">510</text>
<text x="109.2" y="173.4">510</text>
<text x="31.1" y="178.4">510</text>
<text x="35.5" y="177.8">R13</text>
<text x="80" y="177.2">J8</text>
<text x="80" y="179.7">DB9_Male</text>
<text x="109.2" y="178.4">510</text>
<text x="113.6" y="177.8">R27</text>
<text x="158.1" y="177.2">J9</text>
<text x="158.1" y="179.7">DB9_Male</text>
<text x="31.1" y="183.5">510</text>
<text x="109.2" y="183.5">510</text>
<text x="31.1" y="188.6">510</text>
<text x="31.1" y="186.1">510</text>
<text x="109.2" y="188.6">510</text>
<text x="109.2" y="186.1">510</text>
</g>
<g font-size="1.8" fill="#0f0f0f">
<text x="27.9" y="35.5">PA0_SD_CD</text>
<text x="27.9" y="32.9">TMS</text>
<text x="27.9" y="30.4">TCK</text>
<text x="64.5" y="30.4">PA31_SS1_SD</text>
<text x="66.6" y="35.5">PA1_SD_WP</text>
<text x="73.7" y="32.9">TDO</text>
<text x="97.8" y="32.9">PB3_AD7</text>
<text x="97.8" y="30.4">PB1_AD5</text>
<text x="97.8" y="35.5">PA18_J0B1</text>
<text x="136.8" y="35.5">PA17_J0B2</text>
<text x="138.9" y="32.9">PB2_AD6</text>
<text x="138.9" y="30.4">PB0_AD4</text>
<text x="244.8" y="31.6">PA11_SS0_USB</text>
<text x="248.6" y="34.2">PA13_MOSI</text>
<text x="27.9" y="38">PA2_SS4</text>
<text x="27.9" y="40.5">PA30_INT</text>
<text x="68.1" y="40.5">PA29_LED</text>
<text x="69.2" y="38">PA3_SS3</text>
<text x="97.8" y="38">PA19_J0RG</text>
<text x="97.8" y="40.5">PA23_J1B2</text>
<text x="136.5" y="38">PA21_J0DW</text>
<text x="136.6" y="40.5">PA22_J0UP</text>
<text x="178.4" y="36.7">5V</text>
<text x="248.6" y="36.7">PA12_MISO</text>
<text x="249.4" y="39.3">PA14_SCK</text>
<text x="27.9" y="45.6">PA4_CONF_DONE</text>
<text x="27.9" y="43.1">PA28_J1UP</text>
<text x="66.7" y="43.1">PA27_J1DW</text>
<text x="70.3" y="45.6">PA5_RX</text>
<text x="97.8" y="45.6">PA14_SCK</text>
<text x="97.8" y="43.1">PA16_DM_PUP</text>
<text x="130.6" y="45.6">PA15_CONF_DCLK</text>
<text x="137.1" y="43.1">PA20_J0LF</text>
<text x="178.4" y="45.6">PA30_INT</text>
<text x="27.9" y="53.2">PA9_CONF_D0</text>
<text x="27.9" y="50.7">PA7_CONF_NSTAT</text>
<text x="27.9" y="48.2">PA6_TX</text>
<text x="61.8" y="50.7">PA8_CONF_NCFG</text>
<text x="67.9" y="53.2">PA10_SS2</text>
<text x="74.5" y="48.2">TDI</text>
<text x="97.8" y="50.7">PA26_J1LF</text>
<text x="97.8" y="53.2">PA11_SS0_USB</text>
<text x="97.8" y="48.2">PA24_J1B1</text>
<text x="136.7" y="50.7">PA25_J1RG</text>
<text x="136.8" y="48.2">PA13_MOSI</text>
<text x="136.8" y="53.2">PA12_MISO</text>
<text x="178.4" y="50.7">NRST2</text>
<text x="255.4" y="52">3V3</text>
<text x="255.1" y="57">GND</text>
<text x="72.7" y="74.4" transform="rotate(-90 72.7 74.4)">3V3</text>
<text x="135.9" y="76.1">5V</text>
<text x="27.9" y="78">GND</text>
<text x="27.9" y="80.5">PA5_RX</text>
<text x="27.9" y="83.1">PA6_TX</text>
<text x="51.4" y="83.1">PA29_LED</text>
<text x="135.9" y="83.7">GND</text>
<text x="135.9" y="81.2">3V3</text>
<text x="136" y="78.6">5V</text>
<text x="188.6" y="83.1">PA31_SS1_SD</text>
<text x="234.9" y="78">PA0_SD_CD</text>
<text x="135.9" y="86.3">GND</text>
<text x="135.9" y="88.8">NRST</text>
<text x="188.6" y="88.2">PA12_MISO</text>
<text x="188.6" y="85.6">PA13_MOSI</text>
<text x="188.6" y="93.2">GND</text>
<text x="188.6" y="90.7">PA14_SCK</text>
<text x="188.6" y="95.8">3V3</text>
<text x="236" y="93.2">GND</text>
<text x="236.4" y="95.8">3V3</text>
<text x="188.6" y="102.1">PA1_SD_WP</text>
<text x="188.6" y="104.7">PA16_DM_PUP</text>
<text x="102.2" y="115.5">3V3</text>
<text x="26.7" y="123.1">PA3_SS3</text>
<text x="26.7" y="125.6">PA13_MOSI</text>
<text x="72.3" y="125.6">PA2_SS4</text>
<text x="74.5" y="123.1">NRST2</text>
<text x="228.3" y="125.8" transform="rotate(-90 228.3 125.8)">3V3</text>
<text x="26.7" y="128.2">PA12_MISO</text>
<text x="26.7" y="130.7">PA14_SCK</text>
<text x="67.5" y="128.2">PA9_CONF_D0</text>
<text x="71.1" y="130.7">PA10_SS2</text>
<text x="102.2" y="130.7">PA8_CONF_NCFG</text>
<text x="102.2" y="128.2">PA15_CONF_DCLK</text>
<text x="182.9" y="132">PB3_AD7</text>
<text x="263.2" y="129.6" transform="rotate(-90 263.2 129.6)">3V3</text>
<text x="26.7" y="135.8">3V3</text>
<text x="26.7" y="133.2">GND</text>
<text x="76.6" y="133.2">GND</text>
<text x="77" y="135.8">3V3</text>
<text x="102.2" y="135.8">PA4_CONF_DONE</text>
<text x="102.2" y="133.2">PA7_CONF_NSTAT</text>
<text x="182.9" y="135.8">PB2_AD6</text>
<text x="182.9" y="139.6">PB1_AD5</text>
<text x="182.9" y="143.4">PB0_AD4</text>
<text x="240.7" y="143.4">NRST</text>
<text x="271.4" y="143.4">NRST2</text>
<text x="32.4" y="154.2">3V3</text>
<text x="110.5" y="154.2">3V3</text>
<text x="59.7" y="166.9">5V</text>
<text x="137.8" y="166.9">5V</text>
<text x="17.1" y="169.4">PA17_J0B2</text>
<text x="17.1" y="172">PA19_J0RG</text>
<text x="95.2" y="169.4">PA23_J1B2</text>
<text x="95.2" y="172">PA25_J1RG</text>
<text x="17.1" y="177.1">PA20_J0LF</text>
<text x="59.7" y="174.5">GND</text>
<text x="95.2" y="177.1">PA26_J1LF</text>
<text x="137.8" y="174.5">GND</text>
<text x="17.1" y="184.7">PA18_J0B1</text>
<text x="17.1" y="182.1">PA21_J0DW</text>
<text x="95.2" y="184.7">PA24_J1B1</text>
<text x="95.2" y="182.1">PA27_J1DW</text>
<text x="17.1" y="187.2">PA22_J0UP</text>
<text x="95.2" y="187.2">PA28_J1UP</text>
</g>
<g font-size="1.8" fill="#a90000">
<text x="46.9" y="30.5">1</text>
<text x="46.9" y="33">3</text>
<text x="46.9" y="35.6">5</text>
<text x="55.8" y="30.5">2</text>
<text x="55.8" y="33">4</text>
<text x="55.8" y="35.6">6</text>
<text x="116.8" y="30.5">1</text>
<text x="116.8" y="33">3</text>
<text x="116.8" y="35.6">5</text>
<text x="125.7" y="30.5">2</text>
<text x="125.7" y="33">4</text>
<text x="125.7" y="35.6">6</text>
<text x="231.1" y="31.7">1</text>
<text x="231.1" y="34.3">2</text>
<text x="46.9" y="38.1">7</text>
<text x="46.9" y="40.6">9</text>
<text x="55.2" y="40.6">10</text>
<text x="55.8" y="38.1">8</text>
<text x="116.8" y="38.1">7</text>
<text x="116.8" y="40.6">9</text>
<text x="125.1" y="40.6">10</text>
<text x="125.7" y="38.1">8</text>
<text x="191.7" y="36.8">1</text>
<text x="191.7" y="39.4">2</text>
<text x="231.1" y="36.8">3</text>
<text x="231.1" y="39.4">4</text>
<text x="231.1" y="41.9">5</text>
<text x="46.3" y="43.2">11</text>
<text x="46.3" y="45.7">13</text>
<text x="55.2" y="43.2">12</text>
<text x="55.2" y="45.7">14</text>
<text x="116.2" y="43.2">11</text>
<text x="116.2" y="45.7">13</text>
<text x="125.1" y="43.2">12</text>
<text x="125.1" y="45.7">14</text>
<text x="204.4" y="43.2">1</text>
<text x="204.4" y="45.7">2</text>
<text x="231.1" y="44.4">6</text>
<text x="231.1" y="47">7</text>
<text x="46.3" y="48.3">15</text>
<text x="46.3" y="50.8">17</text>
<text x="46.3" y="53.3">19</text>
<text x="55.2" y="48.3">16</text>
<text x="55.2" y="50.8">18</text>
<text x="55.2" y="53.3">20</text>
<text x="116.2" y="48.3">15</text>
<text x="116.2" y="50.8">17</text>
<text x="116.2" y="53.3">19</text>
<text x="125.1" y="48.3">16</text>
<text x="125.1" y="50.8">18</text>
<text x="125.1" y="53.3">20</text>
<text x="204.4" y="48.3">3</text>
<text x="204.4" y="50.8">4</text>
<text x="204.4" y="53.3">5</text>
<text x="231.1" y="49.5">8</text>
<text x="231.1" y="52.1">9</text>
<text x="230.5" y="54.6">10</text>
<text x="230.5" y="57.1">11</text>
<text x="230.5" y="59.7">12</text>
<text x="146" y="76.2">1</text>
<text x="40" y="78.1">1</text>
<text x="40" y="80.6">2</text>
<text x="40" y="83.2">3</text>
<text x="146" y="78.7">2</text>
<text x="146" y="81.3">3</text>
<text x="146" y="83.8">4</text>
<text x="212" y="83.2">1</text>
<text x="220.9" y="83.2">7</text>
<text x="146" y="86.4">5</text>
<text x="146" y="88.9">6</text>
<text x="212" y="85.7">2</text>
<text x="212" y="88.3">3</text>
<text x="220.9" y="85.7">8</text>
<text x="220.9" y="88.3">9</text>
<text x="212" y="90.8">4</text>
<text x="212" y="93.3">5</text>
<text x="212" y="95.9">6</text>
<text x="220.3" y="90.8">10</text>
<text x="220.3" y="93.3">11</text>
<text x="220.3" y="95.9">12</text>
<text x="250.8" y="90.8">1</text>
<text x="212" y="102.2">1</text>
<text x="212" y="104.8">2</text>
<text x="50.1" y="123.2">1</text>
<text x="50.1" y="125.7">2</text>
<text x="59" y="123.2">7</text>
<text x="59" y="125.7">8</text>
<text x="50.1" y="128.3">3</text>
<text x="50.1" y="130.8">4</text>
<text x="58.4" y="130.8">10</text>
<text x="59" y="128.3">9</text>
<text x="131.4" y="128.3">1</text>
<text x="131.4" y="130.8">2</text>
<text x="50.1" y="133.3">5</text>
<text x="50.1" y="135.9">6</text>
<text x="58.4" y="133.3">11</text>
<text x="58.4" y="135.9">12</text>
<text x="131.4" y="133.3">3</text>
<text x="131.4" y="135.9">4</text>
<text x="251.8" y="141.3" transform="rotate(-90 251.8 141.3)">1</text>
<text x="254.4" y="141.3" transform="rotate(-90 254.4 141.3)">2</text>
<text x="195.3" y="151.4" transform="rotate(-90 195.3 151.4)">2</text>
<text x="197.9" y="151.4" transform="rotate(-90 197.9 151.4)">1</text>
<text x="68.5" y="167">5</text>
<text x="146.6" y="167">5</text>
<text x="68.5" y="172.1">4</text>
<text x="68.5" y="169.5">9</text>
<text x="146.6" y="172.1">4</text>
<text x="146.6" y="169.5">9</text>
<text x="68.5" y="177.2">3</text>
<text x="68.5" y="179.7">7</text>
<text x="68.5" y="174.6">8</text>
<text x="146.6" y="177.2">3</text>
<text x="146.6" y="179.7">7</text>
<text x="146.6" y="174.6">8</text>
<text x="68.5" y="182.2">2</text>
<text x="68.5" y="184.8">6</text>
<text x="146.6" y="182.2">2</text>
<text x="146.6" y="184.8">6</text>
<text x="68.5" y="187.3">1</text>
<text x="146.6" y="187.3">1</text>
</g>
<g font-size="1.8" fill="#0000c2">
<text x="15.2" y="38">(SD_DIRECT)</text>
<text x="78.7" y="38">(OSD)</text>
<text x="198.1" y="43.1">VBUS</text>
<text x="78.7" y="53.2">(FPGA)</text>
<text x="198.1" y="48.2">GPX</text>
<text x="198.1" y="53.2">SS</text>
<text x="103.4" y="76.1">WIRED EXTERNALLY FROM FPGA</text>
<text x="89.1" y="81.2">(OPTIONAL)</text>
<text x="92" y="83.7">WIRED EXTERNALLY TO SAM7S</text>
<text x="92" y="78.6">WIRED EXTERNALLY TO SAM7S</text>
<text x="100.9" y="81.2">POWER SUPPLY</text>
<text x="116.8" y="81.2">FROM SAM7S</text>
<text x="122" y="83.7">POWER PINS</text>
<text x="122" y="78.6">POWER PINS</text>
<text x="130.3" y="81.2">(**)</text>
<text x="153.7" y="80.9">(**)</text>
<text x="153.7" y="82.9">FPGA PMOD,</text>
<text x="158.4" y="80.9">IF</text>
<text x="161.2" y="80.9">3V3</text>
<text x="165.9" y="80.9">FROM</text>
<text x="166.6" y="82.9">DO NOT</text>
<text x="99" y="88.7">NRST WIRED EXTERNALLY TO SAM7S</text>
<text x="127.2" y="86.3">SPARE</text>
<text x="153.7" y="85">CONNECT TO SAM7S!!</text>
<text x="119.7" y="90.7">(JTAG PIN</text>
<text x="130.2" y="90.7">15)</text>
<text x="20.3" y="123.1">(OSD)</text>
<text x="44.4" y="123.1">CS0</text>
<text x="58.4" y="130.8">10 CS2</text>
<text x="61.6" y="128.2">CS1</text>
<text x="82.5" y="128.2">(SD_DIRECT)</text>
<text x="82.5" y="130.7">(FPGA)</text>
</g>
</svg>
